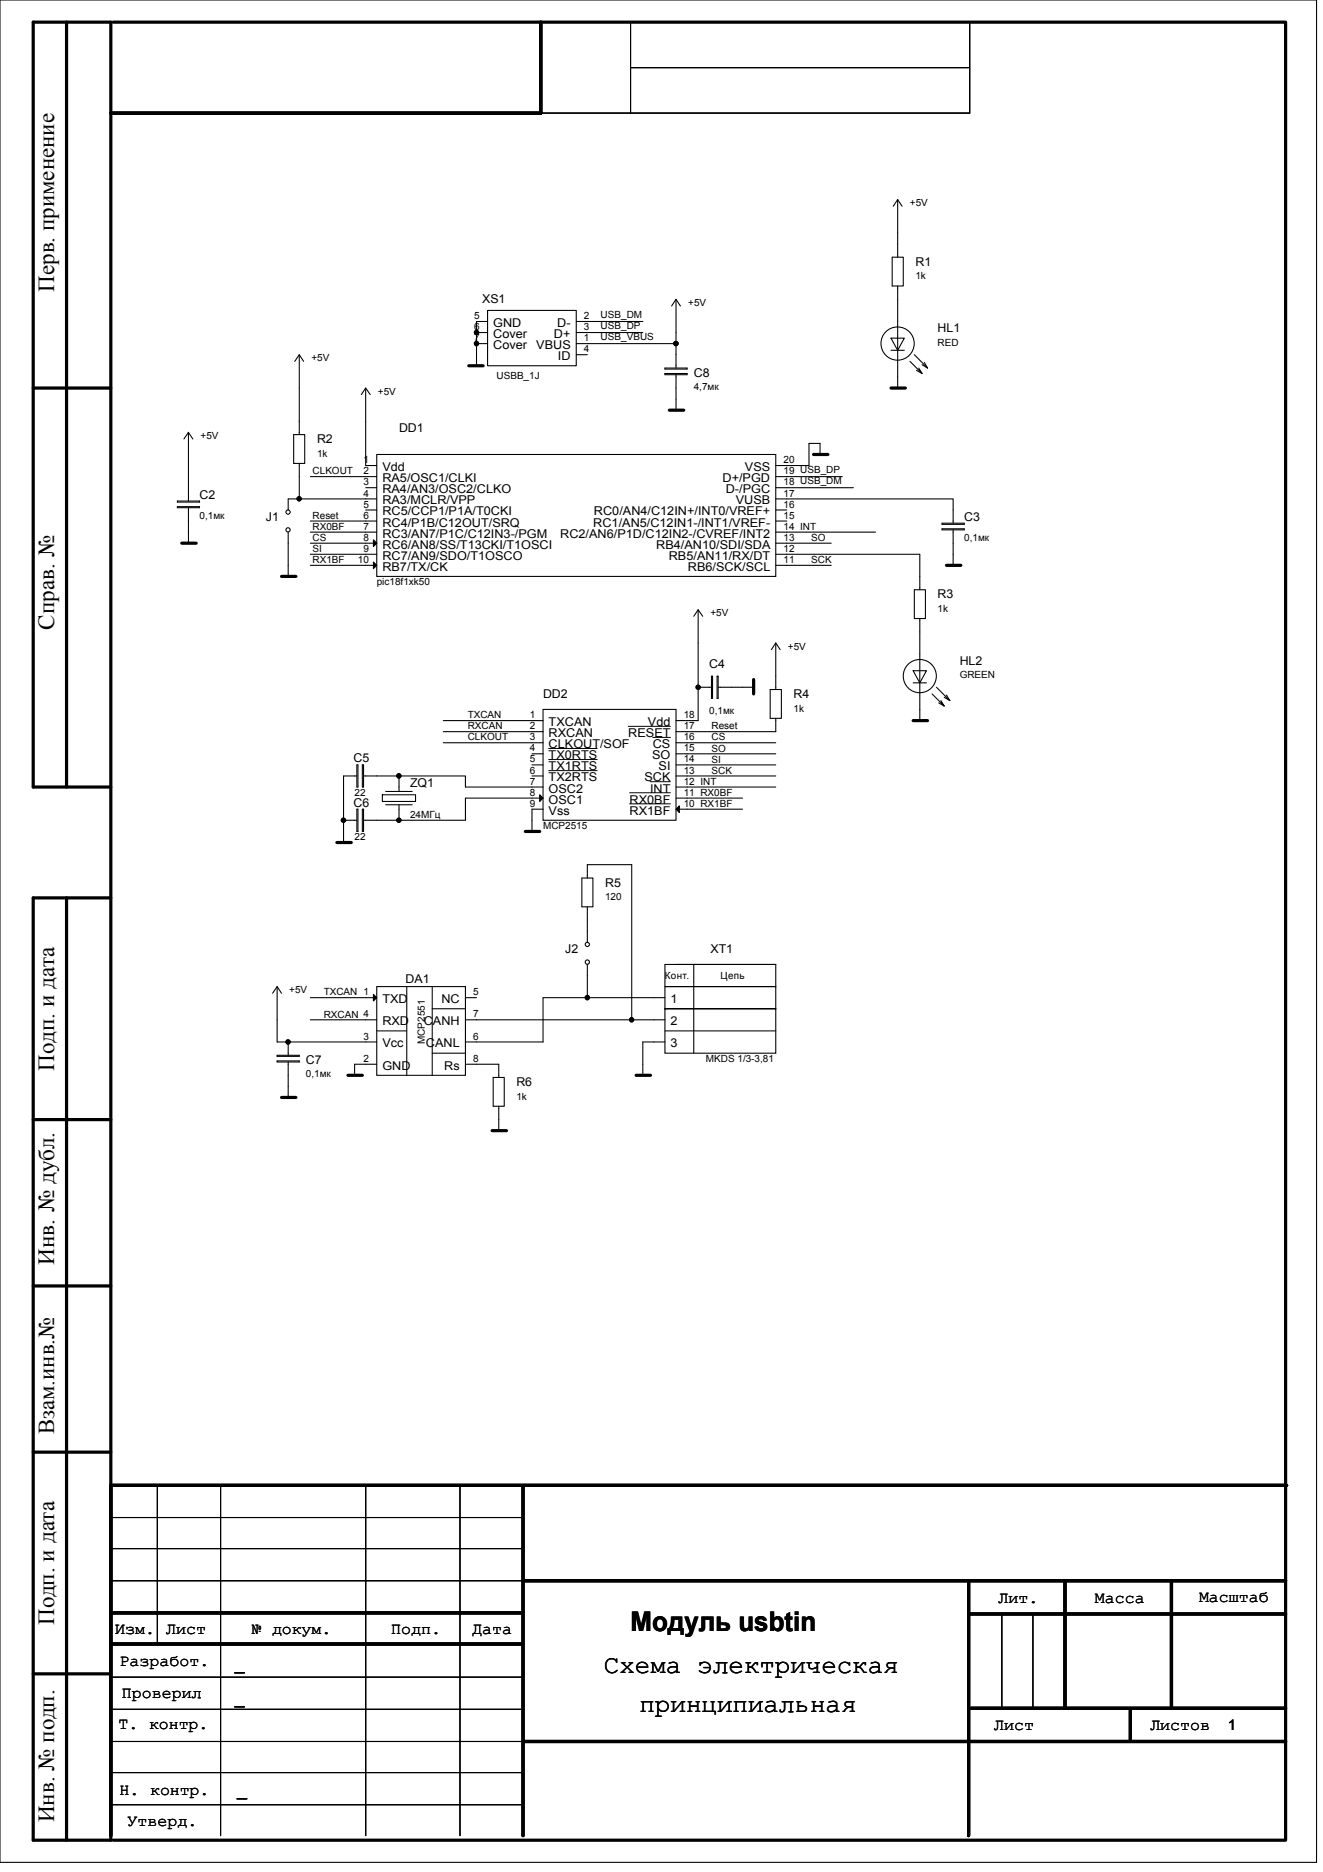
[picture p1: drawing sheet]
<svg xmlns="http://www.w3.org/2000/svg" width="210mm" height="297mm" viewBox="0 0 210 297" stroke-linecap="round" stroke-linejoin="round" font-family="sans-serif">
<g fill="none" stroke="#000" stroke-width=".17">
<path d="M0 0h209v295.5h-209zM100.1 10.7h53.6M100.1 3.5v14.4M153.9 3.5v14.4h-68.1M141.8 32.7l.7-1 .7 1M142.5 31.7v9.1M46.8 57.3l.7-1 .7 1M47.5 56.3v12.7M75.6 52.8h1.8M75.6 54.5h1.8M75.6 52.8v1.7M75.6 54.5v3.5"/>
<path d="M77.4 51h-1.8v1.8M77.4 49.3h14.1v8.7h-14.1zM91.5 52.8h10.5M91.5 54.5h15.8M91.5 51h10.5M91.5 56.3h1.7M105.5 59.3h3.6v.2h-3.6zM105.5 58.4h3.6v.2h-3.6zM106.6 48.6l.7-1.1 .7 1.1M107.3 47.5v7M107.3 59.5v5.6M107.3 54.5v3.9"/>
<path d="M141.4 53.7h2.1l-1 1.9zM141.4 55.6h2.1M141.6 40.8h1.8v4.6h-1.8zM142.5 59.8v1.8M142.5 59.8h.1M142.5 51h.1M142.5 45.4v5.6M142.5 51v8.8M144.4 57.3l1.9 2-.5-.9M145.1 56.3l2.1 2.1M145.5 58.8l.8 .5M146.3 57.9l.9 .5"/>
<path d="M146.7 57.5l.5 .9M28.2 79.5h3.5v.2h-3.5zM29.2 69.7l.7-1.1 .7 1.1M29.9 68.6v10.9M46.6 69h1.8v4.5h-1.8zM47.5 79.2h-1.8v1.7M47.5 73.5v5.7M47.5 79.2h12.3M49.3 75.6h10.5M57.3 62.6l.7-1 .8 1M58 77.4h1.8M58 61.6v12.3h1.8"/>
<path d="M59.8 72.1h63.3v19.4h-63.3zM123.1 79.2h28.2v3.8M123.1 77.4h12.3M123.1 75.6h10.6M130.2 72.1v-1.7h-1.8v3.5h-5.3M28.2 80.4h3.5v.2h-3.5zM29.9 80.6v5.6M45.7 84.4v7.1M49.3 86.2h10.5M49.3 89.7h10.5M49.3 84.4h10.5M49.3 82.7h10.5"/>
<path d="M58 80.9h1.8M59.8 87.9h-10.5M110.1 97.8l.7-1 .7 1M110.8 96.8v12.3M123.1 87.9h22.9v5.7M123.1 86.2h8.8M123.1 89.7h8.8M123.1 82.7h1.8M123.1 80.9h1.8M139 84.4h-15.9M145.1 93.6h1.8v4.5h-1.8zM146 98.1v5.7"/>
<path d="M149.5 83.9h3.5v.2h-3.5zM149.5 83h3.5v.2h-3.5zM151.3 84.1v5.6M70.4 114.3h15.8M70.4 116.1h15.8M84.4 119.6h1.8M86.2 112.6h21.1v17.6h-21.1zM86.2 117.9h-15.8M107.3 119.6h15.8M107.3 117.9h15.8M110.8 109.1h2.1M110.8 109.1v5.2h-3.5"/>
<path d="M112.9 107.3h.2v3.5h-.2zM113.8 107.3h.2v3.5h-.2zM114 109.1h5.6M122.2 109.4h1.8v4.6h-1.8zM122.4 103.1l.7-1.1 .7 1.1M123.1 114v2.1h-15.8M123.1 102v7.4M144.9 108.4h2.1M144.9 106.4h2.1l-1 2zM146 112.6v1.7M146 103.8v8.8M146 112.6h.1"/>
<path d="M146 103.8h.1M147.9 110.1l2 1.9-.6-.8M148.6 109.1l2.1 2.1M149 111.5l.9 .5M149.9 110.6l.8 .6M150.2 110.3l.5 .9M54.5 130.2h2.1M54.5 130.2v3.5M56.6 123.1h-2.1v7.1M56.6 121.4h.2v3.5h-.2zM56.6 128.4h.2v3.5h-.2zM57.5 121.4h.2v3.5h-.2z"/>
<path d="M57.5 128.4h.2v3.5h-.2zM57.7 130.2h5.6M60.7 126.1h5.3v1.1h-5.3zM61.2 125.6h4.2M61.2 127.7h4.2M63.3 123.1h-5.6M63.3 127.7v2.5M63.3 123.1h10.6v1.8h12.3M63.3 123.1v2.5M84.4 121.4h1.8M84.4 123.1h1.8M86.2 126.6h-12.3v3.6h-10.6"/>
<path d="M86.2 128.4h-1.8v3.5M92.4 139.3h1.7v4.6h-1.7zM93.2 139.3v-2.1h7.1v24.6M107.3 124.9h15.8M107.3 121.4h15.8M107.3 123.1h15.8M107.3 126.6h10.6M107.3 128.4h10.6M43.3 157.6l.7-1.1 .7 1.1M44 156.5v8.8h1.7M49.3 158.3h10.5M59.8 156.5h14.1v14.1h-14.1z"/>
<path d="M64.6 156.5v14.1M68.6 156.5v14.1M73.9 158.3h1.7M93.2 158.3h-7v7h-12.3M93.2 143.9v5.6M93.2 153v5.3M105.5 153h17.6v3.5h-17.6zM105.5 156.5h17.6v3.6h-17.6zM105.5 158.3h-12.3M107.3 153h15.8M110.1 153v14.1M44 167.4h3.5v.2h-3.5z"/>
<path d="M44 168.3h3.5v.2h-3.5zM45.7 168.5v5.6M45.7 165.3h14.1M45.7 165.3v2.1M49.3 161.8h10.5M59.8 168.9h-3.5v1.7M59.8 163.6h4.8M68.6 160.1h5.3M68.6 167.1h5.3M73.9 168.9h5.3v2.1M78.3 171h1.7v4.5h-1.7zM79.2 175.5v3.9"/>
<path d="M100.3 161.8h5.2M100.3 161.8h-26.4M105.5 160.1h17.6v7h-17.6zM105.5 165.3h-3.5v5.3M105.5 163.6h17.6M25 235.7v25.2M35 235.7v55.6M58 235.7v55.6M73 235.7v55.6M17.6 240.8h65.4M17.6 245.7h65.4M17.6 250.8h65.4"/>
<path d="M159 256.3v14.8M163.9 256.3v14.8M17.6 266.1h65.4M17.6 276.3h65.4M17.8 271.2h65.2M17.6 281.3h65.4M17.6 286.4h65.4"/>
<circle cx="142.5" cy="54.5" r="2.64"/>
<circle cx="45.7" cy="81.3" r=".34"/>
<circle cx="45.7" cy="84.1" r=".34"/>
<circle cx="146" cy="107.3" r="2.63"/>
<circle cx="93.2" cy="152.7" r=".34"/>
<circle cx="93.2" cy="149.9" r=".34"/>
</g>
<g fill="none" stroke="#000" stroke-width=".51">
<path d="M10.6 3.5v121.4M17.9 3.5h186M85.8 3.5v14.4h-68.2M204 3.5v288.5M74.4 58h2.3M5.3 61.6h12.3M106.2 65.1h2.3M129.1 72.1h2.3M141.4 61.6h2.3M28.9 86.2h2.2M44.7 91.5h2.3M150.2 89.7h2.3"/>
<path d="M119.6 107.8v2.3M144.9 114.3h2.3M17.6 124.9h-12.3v-121.4h12.3v288.5h-12.3v-149.5h12.3M53.5 133.7h2.3M83.4 131.9h2.3M10.6 142.5v149.5M5.3 177.7h12.3M44.7 174.1h2.3M55.2 170.6h2.3M78.1 179.4h2.3M101 170.6h2.3M5.3 204h12.3"/>
<path d="M5.3 230.4h12.3M83 235.9v55.4M204.2 235.7h-186.6v55.6M17.6 255.9h65.1M83 250.8h121M153.7 251v40.3M153.9 256.1h50.1M169 251v19.9M185.9 251v19.9M5.3 265.6h12.3M17.6 260.9h65.1M83 276.3h121"/>
<path d="M154.1 271.1h49.9M179.4 271.4v4.8M17.9 292h186"/>
</g>
<g fill="#000" stroke="#000" stroke-width=".17">
<path d="M59.3 85.7l.5 .5-.5 .5zM59.3 89.2l.5 .5-.5 .5zM85.7 126.1l.5 .5-.5 .6zM107.3 128.4l.5-.5v1zM59.3 157.8l.5 .5-.5 .5z"/>
<circle cx="75.6" cy="54.5" r=".34"/>
<circle cx="75.6" cy="52.8" r=".34"/>
<circle cx="107.3" cy="54.5" r=".35"/>
<circle cx="47.5" cy="79.1" r=".34"/>
<circle cx="110.8" cy="109" r=".34"/>
<circle cx="54.5" cy="130.2" r=".35"/>
<circle cx="63.3" cy="123.1" r=".34"/>
<circle cx="63.3" cy="130.2" r=".34"/>
<circle cx="93.2" cy="158.3" r=".34"/>
<circle cx="45.7" cy="165.3" r=".34"/>
<circle cx="100.2" cy="161.8" r=".34"/>
</g>
<path d="M87.1 118.8h7.7M99.7 115.3h6.7M103.6 117h2.8M87.1 120.5h7.7M87.1 122.3h7.7M99.9 125.8h6.5M99.9 127.6h6.5M103.2 124h3.2" fill="none" stroke="#000" stroke-width=".16"/>
<text font-size="4.3" x="100.1" y="258.9">Модуль usbtin</text>
<g font-size="4.1">
<text x="95.9" y="265.5">Схема электрическая</text>
<text x="101.5" y="271.7">принципиальная</text>
</g>
<g font-size="3.7">
<text x="8.6" y="99.9" transform="rotate(-90 8.6 99.9)">Справ. №</text>
<text x="8.6" y="169.9" transform="rotate(-90 8.6 169.9)">Подп. и дата</text>
<text x="8.6" y="200.7" transform="rotate(-90 8.6 200.7)">Инв. № дубл.</text>
<text x="8.6" y="257.9" transform="rotate(-90 8.6 257.9)">Подп. и дата</text>
<text x="8.6" y="289.2" transform="rotate(-90 8.6 289.2)">Инв. № подп.</text>
</g>
<g font-size="3.6">
<text x="8.6" y="46.3" transform="rotate(-90 8.6 46.3)">Перв. применение</text>
<text x="8.6" y="227.6" transform="rotate(-90 8.6 227.6)">Взам.инв.№</text>
</g>
<g font-size="2.7">
<text x="37.3" y="265">_</text>
<text x="37.3" y="270.4">_</text>
<text x="37.6" y="285.1">_</text>
</g>
<g font-size="2.6">
<text x="158.5" y="254.4">Лит.</text>
<text x="173.8" y="254.4">Масса</text>
<text x="190.3" y="254.2">Масштаб</text>
<text x="18.3" y="259.3">Изм.</text>
<text x="26.4" y="259.3">Лист</text>
<text x="39.9" y="259.3">№ докум.</text>
<text x="62.1" y="259.3">Подп.</text>
<text x="74.9" y="259.3">Дата</text>
<text x="19" y="264.4">Разработ.</text>
<text x="19.3" y="269.5">Проверил</text>
<text x="18.8" y="274.4">Т. контр.</text>
<text x="157.8" y="274.6">Лист</text>
<text x="182.6" y="274.6">Листов</text>
<text x="19" y="284.8">Н. контр.</text>
<text x="20.2" y="289.7">Утверд.</text>
</g>
<text font-size="2.3" x="194.9" y="274.6">1</text>
<g font-size="1.9">
<text x="145.3" y="42.2">R1</text>
<text x="76.5" y="48.2">XS1</text>
<text x="78.3" y="51.9">GND</text>
<text x="78.3" y="53.6">Cover</text>
<text x="87.9" y="53.6">D+</text>
<text x="88.4" y="51.9">D-</text>
<text x="148.8" y="52.7">HL1</text>
<text x="78.3" y="55.4">Cover</text>
<text x="85.1" y="55.4">VBUS</text>
<text x="88.6" y="57.1">ID</text>
<text x="110.1" y="59.8">C8</text>
<text x="50.3" y="70.3">R2</text>
<text x="63.3" y="68.6">DD1</text>
<text x="60.7" y="74.7">Vdd</text>
<text x="60.7" y="76.5">RA5/OSC1/CLKI</text>
<text x="114.7" y="76.5">D+/PGD</text>
<text x="118.2" y="74.7">VSS</text>
<text x="31.7" y="79.1">C2</text>
<text x="42.2" y="82.6">J1</text>
<text x="60.7" y="80">RA3/MCLR/VPP</text>
<text x="60.7" y="81.8">RC5/CCP1/P1A/T0CKI</text>
<text x="60.7" y="78.3">RA4/AN3/OSC2/CLKO</text>
<text x="60.7" y="83.5">RC4/P1B/C12OUT/SRQ</text>
<text x="94.2" y="83.5">RC1/AN5/C12IN1-/INT1/VREF-</text>
<text x="94.3" y="81.8">RC0/AN4/C12IN+/INT0/VREF+</text>
<text x="115.2" y="78.3">D-/PGC</text>
<text x="116.8" y="80">VUSB</text>
<text x="153" y="82.6">C3</text>
<text x="60.7" y="87.1">RC6/AN8/SS/T13CKI/T1OSCI</text>
<text x="60.7" y="88.8">RC7/AN9/SDO/T1OSCO</text>
<text x="60.7" y="85.3">RC3/AN7/P1C/C12IN3-/PGM</text>
<text x="88.9" y="85.3">RC2/AN6/P1D/C12IN2-/CVREF/INT2</text>
<text x="104.2" y="87.1">RB4/AN10/SDI/SDA</text>
<text x="106.2" y="88.8">RB5/AN11/RX/DT</text>
<text x="60.7" y="90.6">RB7/TX/CK</text>
<text x="109.2" y="90.6">RB6/SCK/SCL</text>
<text x="148.8" y="94.9">R3</text>
<text x="112.6" y="106">C4</text>
<text x="152.3" y="105.5">HL2</text>
<text x="86.2" y="110.8">DD2</text>
<text x="125.9" y="110.8">R4</text>
<text x="87.1" y="115.2">TXCAN</text>
<text x="87.1" y="117">RXCAN</text>
<text x="87.1" y="118.7">CLKOUT/SOF</text>
<text x="99.7" y="117">RESET</text>
<text x="102.8" y="115.2">Vdd</text>
<text x="103.6" y="118.7">CS</text>
<text x="56.1" y="121">C5</text>
<text x="65.1" y="124.8">ZQ1</text>
<text x="87.1" y="120.5">TX0RTS</text>
<text x="87.1" y="122.2">TX1RTS</text>
<text x="87.1" y="125.8">OSC2</text>
<text x="87.1" y="124">TX2RTS</text>
<text x="102.3" y="124">SCK</text>
<text x="103.2" y="125.8">INT</text>
<text x="103.5" y="120.5">SO</text>
<text x="104.5" y="122.2">SI</text>
<text x="56.1" y="128">C6</text>
<text x="87.1" y="127.5">OSC1</text>
<text x="87.1" y="129.3">Vss</text>
<text x="99.9" y="127.5">RX0BF</text>
<text x="99.9" y="129.3">RX1BF</text>
<text x="96" y="140.7">R5</text>
<text x="64.4" y="156">DA1</text>
<text x="89.7" y="151.2">J2</text>
<text x="112.8" y="151.2">XT1</text>
<text x="60.7" y="159.2">TXD</text>
<text x="70.1" y="159.2">NC</text>
<text x="106.4" y="159.2">1</text>
<text x="60.7" y="166.2">Vcc</text>
<text x="60.7" y="162.7">RXD</text>
<text x="67.3" y="162.7">CANH</text>
<text x="67.6" y="166.2">CANL</text>
<text x="106.4" y="162.7">2</text>
<text x="106.4" y="166.2">3</text>
<text x="48.6" y="168.8">C7</text>
<text x="60.7" y="169.7">GND</text>
<text x="70.5" y="169.7">Rs</text>
<text x="82" y="172.3">R6</text>
</g>
<g font-size="1.6">
<text x="144.4" y="32.7">+5V</text>
<text x="145.3" y="44.3">1k</text>
<text x="75.3" y="50.6">5</text>
<text x="75.3" y="52.4">6</text>
<text x="92.7" y="50.6">2</text>
<text x="92.7" y="52.4">3</text>
<text x="95.3" y="52.2">USB_DP</text>
<text x="95.3" y="54">USB_VBUS</text>
<text x="95.3" y="50.4">USB_DM</text>
<text x="109.2" y="48.5">+5V</text>
<text x="49.4" y="57.3">+5V</text>
<text x="75.3" y="54.1">7</text>
<text x="92.7" y="55.9">4</text>
<text x="92.7" y="54.1">1</text>
<text x="148.8" y="54.9">RED</text>
<text x="60" y="62.6">+5V</text>
<text x="78.8" y="60.2">USBB_1J</text>
<text x="110.1" y="61.9">4,7мк</text>
<text x="31.8" y="69.6">+5V</text>
<text x="49.6" y="75.3">CLKOUT</text>
<text x="50.3" y="72.5">1k</text>
<text x="57.7" y="73.5">1</text>
<text x="57.7" y="75.2">2</text>
<text x="57.7" y="77">3</text>
<text x="124.4" y="77">18 USB_DM</text>
<text x="124.4" y="73.5">20</text>
<text x="124.4" y="75.2">19 USB_DP</text>
<text x="31.7" y="82.3">0,1мк</text>
<text x="49.6" y="82.3">Reset</text>
<text x="57.7" y="78.8">4</text>
<text x="57.7" y="80.5">5</text>
<text x="57.7" y="82.3">6</text>
<text x="124.4" y="78.8">17</text>
<text x="124.4" y="82.3">15</text>
<text x="124.4" y="80.5">16</text>
<text x="49.6" y="89.3">RX1BF</text>
<text x="49.6" y="84.1">RX0BF</text>
<text x="49.6" y="85.8">CS</text>
<text x="49.6" y="87.6">SI</text>
<text x="56.8" y="89.3">10</text>
<text x="57.7" y="85.8">8</text>
<text x="57.7" y="87.6">9</text>
<text x="57.7" y="84.1">7</text>
<text x="124.4" y="89.3">11</text>
<text x="124.4" y="84.1">14 INT</text>
<text x="124.4" y="85.8">13</text>
<text x="124.4" y="87.6">12</text>
<text x="128.8" y="85.8">SO</text>
<text x="128.8" y="89.3">SCK</text>
<text x="153" y="85.8">0,1мк</text>
<text x="59.8" y="92.9">pic18f1xk50</text>
<text x="112.8" y="97.8">+5V</text>
<text x="148.8" y="97.1">1k</text>
<text x="125.1" y="103.1">+5V</text>
<text x="152.3" y="107.6">GREEN</text>
<text x="74.2" y="114">TXCAN</text>
<text x="84.1" y="114">1</text>
<text x="108.5" y="114">18</text>
<text x="112.6" y="113.3">0,1мк</text>
<text x="125.9" y="112.9">1k</text>
<text x="74.2" y="117.5">CLKOUT</text>
<text x="74.2" y="115.7">RXCAN</text>
<text x="84.1" y="119.2">4</text>
<text x="84.1" y="115.7">2</text>
<text x="84.1" y="117.5">3</text>
<text x="108.5" y="115.7">17</text>
<text x="108.5" y="119.2">15</text>
<text x="108.5" y="117.5">16</text>
<text x="112.9" y="115.7">Reset</text>
<text x="112.9" y="119.3">SO</text>
<text x="112.9" y="117.5">CS</text>
<text x="84.1" y="121">5</text>
<text x="84.1" y="124.5">7</text>
<text x="84.1" y="122.7">6</text>
<text x="108.5" y="121">14</text>
<text x="108.5" y="122.7">13</text>
<text x="108.5" y="124.5">12 INT</text>
<text x="112.9" y="121">SI</text>
<text x="112.9" y="122.8">SCK</text>
<text x="56.3" y="126.3">22</text>
<text x="65.1" y="129.8">24МГц</text>
<text x="84.1" y="126.3">8</text>
<text x="84.1" y="128">9</text>
<text x="86.2" y="131.6">MCP2515</text>
<text x="108.5" y="126.3">11 RX0BF</text>
<text x="108.5" y="128">10 RX1BF</text>
<text x="56.3" y="133.3">22</text>
<text x="96" y="142.8">120</text>
<text x="105.5" y="155.3">Конт.</text>
<text x="114.3" y="155.3">Цепь</text>
<text x="45.9" y="157.6">+5V</text>
<text x="51.4" y="157.9">TXCAN 1</text>
<text x="51.4" y="161.5">RXCAN 4</text>
<text x="75.1" y="157.9">5</text>
<text x="75.1" y="161.4">7</text>
<text x="57.7" y="165">3</text>
<text x="67.4" y="165.7" transform="rotate(-90 67.4 165.7)">MCP2551</text>
<text x="75.1" y="165">6</text>
<text x="48.6" y="171">0,1мк</text>
<text x="57.7" y="168.5">2</text>
<text x="75.1" y="168.5">8</text>
<text x="112" y="168.5">MKDS 1/3-3,81</text>
<text x="82" y="174.5">1k</text>
</g>
</svg>
